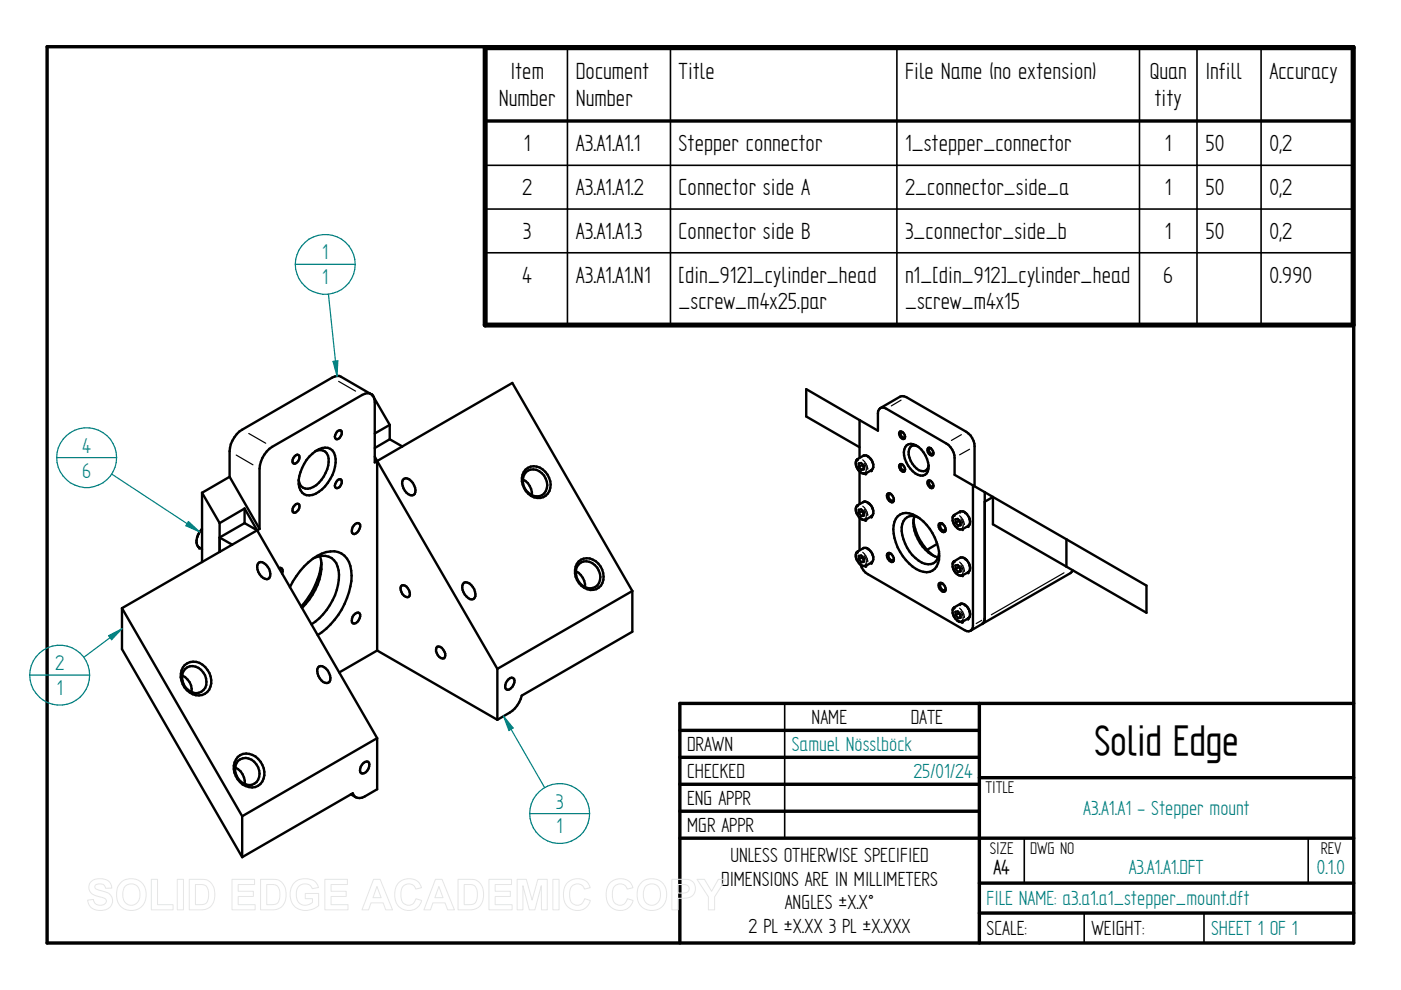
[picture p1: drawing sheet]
<svg xmlns="http://www.w3.org/2000/svg" width="297mm" height="210mm" viewBox="0 0 297 210" stroke-linecap="round" stroke-linejoin="round" font-family="sans-serif">
<path d="M10 9.9h277v190h-277zM144.1 154.9h63.5M207.6 149.1v50.8M287 149.1h-142.9v50.8M144.1 160.6h63.5M144.1 166.3h63.5M144.1 172h63.5M144.1 177.7h142.9M207.6 164.9h79.4M207.6 187.2h79.4M207.6 193.6h79.4" fill="none" stroke="#000" stroke-width=".72"/>
<path d="M166.4 149.1v28.6M217.2 177.8v9.4M277.4 177.8v9.4M229.9 193.6v6.3M255.3 193.6v6.3" fill="none" stroke="#000" stroke-width=".34"/>
<g fill="none" stroke="#000" stroke-width=".51">
<path d="M62.5 96.7l.5-.3 .3 .1a1.19 1.19 0 0 1-1.1 1.8 1.04 1.04 0 0 1 .3-1.6zM65.6 96.8a4.5 4.5 0 0 1 3.9-1.8 2.65 2.65 0 0 1 1.7 3.1 8.3 8.3 0 0 1-5 6.8 2.24 2.24 0 0 1-2.9-2.3 8.8 8.8 0 0 1 2.3-5.8zM66.8 95.7a1.94 1.94 0 0 1 2.3 .1 1.94 1.94 0 0 1 .6 2.2 6.7 6.7 0 0 1-3.9 5.5 1.8 1.8 0 0 1-2.5-1.7M71.5 91.5l.3-.2h.5a1.23 1.23 0 0 1-1.1 1.8 1.03 1.03 0 0 1 .3-1.6zM78.7 83.6l-6.4-3.7a1.88 1.88 0 0 0-1.9 .2l-19.1 11a5.9 5.9 0 0 0-2.6 4.6v5.4M78.9 83.7l.2 .2M79.2 84.2l3.4 5.9M79.5 96.8l.5 .9M80 97.7l-.5 .3v-12.7a1.63 1.63 0 0 0-.8-1.7 1.63 1.63 0 0 0-1.9 .1l-19.1 11a6.1 6.1 0 0 0-2.7 4.7v12.7M80 97.7v40.2M80 97.7l25.4 44.1M82.6 90.1l-3.1 1.8"/>
<path d="M82.6 90.1v3M82.6 93.1l-3.1 1.9M82.6 93.1l2.7 1.6M85.3 94.7l-5.3 3M85.3 94.7l23.3-13.5 25.5 44.1M111.4 99.6a3 3 0 0 1 4.7 1 3.2 3.2 0 0 1-.9 4.8 3.7 3.7 0 0 1-4.5-4.1l.1-.6zM42.3 116.1l.5 .4M42.8 104.5l3.8 6.4M42.8 112.2a3 3 0 0 0-.7 3.8l.1 .1M42.8 104.5v14.7M46.6 110.9v6.1M48.7 101.1l6.3 11"/>
<path d="M48.7 101.1l-5.9 3.4M51.9 107.8l-5.3 3.1M51.9 107.8l28.1 48.7M51.9 107.8v3.1M51.9 110.9l-5.3 3.1 2.6 1.5M51.9 110.9l2.6 1.5M54.5 112.4l-28.6 16.5M54.7 119.5a.86 .86 0 0 1 1.3-.1 2.64 2.64 0 0 1 1.1 3.1 1.34 1.34 0 0 1-2-.7 2.43 2.43 0 0 1-.4-2.3zM55 112.1l-.5 .3M62.5 107.1l.2-.2 .6-.1a1.21 1.21 0 0 1-1.1 1.9 1.04 1.04 0 0 1 .3-1.6zM66.5 118.3a3.4 3.4 0 0 1 5.3 2.6 12.9 12.9 0 0 1-5.8 11.5M67.9 117.9a11.4 11.4 0 0 1-3.1 10.2l-.8 .8"/>
<path d="M68.2 119.3a16.8 16.8 0 0 1-4.4 9.3M71.5 101.9l.3-.2 .5-.1a1.21 1.21 0 0 1-1.1 1.9 .8 .8 0 0 1 0-1.2zM75 111.4l.7-.5 .5 .1a1.67 1.67 0 0 1-1.1 2.2h-.3a1.25 1.25 0 0 1 .2-1.8zM85.4 101.7a1.04 1.04 0 0 1 1.8 .3 2.54 2.54 0 0 1 .7 2.7 1.34 1.34 0 0 1-2.1-.6 2.65 2.65 0 0 1-.4-2.4zM110.8 101.6a3.5 3.5 0 0 1 2 3.4M111.5 100.2a2.65 2.65 0 0 1 4.2 1.3 2.4 2.4 0 0 1 0 2.7 2.4 2.4 0 0 1-2.5 1 3.3 3.3 0 0 1-1.7-5zM122.7 119a3 3 0 0 1 4.6 1.1 3.2 3.2 0 0 1-.9 4.8 3.7 3.7 0 0 1-4.4-4.8zM122.7 119.6a2.68 2.68 0 0 1 4.3 1.4 2.38 2.38 0 0 1-.1 2.7 2.38 2.38 0 0 1-2.5 .9 3.3 3.3 0 0 1-1.7-5zM25.9 128.9v8.7l25.4 44.1M25.9 128.9l25.4 44.2M59.1 120.4h.4l.4 .4-.1 .8M61.5 124.5a14 14 0 0 1 7.6-7.4 4 4 0 0 1 5.4 3.9 14.8 14.8 0 0 1-3.6 10.4 13.8 13.8 0 0 1-3.6 3.3"/>
<path d="M75 130.4a.9 .9 0 0 1 1.2-.4 1.55 1.55 0 0 1-1.4 2.2 1.29 1.29 0 0 1 .2-1.8zM80 137.9l-8.1 4.7M80 137.9l25.4 14.7M85 124.3a.88 .88 0 0 1 1.5 .5 1.45 1.45 0 0 1 .1 1.8 1.72 1.72 0 0 1-1.6-2.3zM92.7 137.1a1.68 1.68 0 0 1 1.4 2.5 1.64 1.64 0 0 1-1.4-2.5zM98.2 123.8a1.34 1.34 0 0 1 2 .7 1.97 1.97 0 0 1 .2 2.5 1.91 1.91 0 0 1-2.1-1.4 1.93 1.93 0 0 1-.1-1.8zM122.1 121.1a3.5 3.5 0 0 1 1.9 3.4M134.1 125.3v8.6l-23.5 13.6a5.9 5.9 0 0 1-2.5 3.6l-2.7 1.5M134.1 125.3l-28.7 16.5M38.6 143.2a3.4 3.4 0 0 1 2 3.6M39.2 141a3.2 3.2 0 0 1 4.8 1 3.5 3.5 0 0 1-.6 5.1 3.6 3.6 0 0 1-4.9-2.8 3.5 3.5 0 0 1 .7-3.3zM39.2 141.9a2.7 2.7 0 0 1 4.3 1.3 2.54 2.54 0 0 1-1.4 3.7 3.2 3.2 0 0 1-3.1-1.6 3.2 3.2 0 0 1 .2-3.4z"/>
<path d="M67.6 141.3a2.09 2.09 0 0 1 2.4 1.9 1.14 1.14 0 0 1-.7 1.6 2.56 2.56 0 0 1-1.9-3.3zM80 156.5v10.8l-2.7 1.6a1.59 1.59 0 0 1-2.5-.7l-23.5 13.5M80 156.5l-28.7 16.6M105.4 141.8v10.8M107.8 144l.4-.2a.61 .61 0 0 1 .9 .5 1.97 1.97 0 0 1-1.4 2 1.11 1.11 0 0 1-.2-1.9zM49.9 162.7a3.6 3.6 0 0 1 2 3.5M50.4 160.5a3.2 3.2 0 0 1 4.8 1 3.5 3.5 0 0 1-.5 5.1 3.7 3.7 0 0 1-5-2.8 3.5 3.5 0 0 1 .7-3.3zM50.5 161.3a2.73 2.73 0 0 1 4.2 1.4 2.4 2.4 0 0 1 0 2.7 2.4 2.4 0 0 1-2.5 .9 3.3 3.3 0 0 1-1.7-5zM51.3 173.1v8.6M74.4 168.4l1 .6M77.1 161.8a.72 .72 0 0 1 1.1-.1 1.72 1.72 0 0 1-1.6 2.3 1.59 1.59 0 0 1 .5-2.2z"/>
</g>
<path d="M50.1 96.5l3.5 2.1M52.7 91.9l3.6 2.1M71.8 80.9l3.6 2M42.2 113.2l-.3 .7-.1 1.3" fill="none" stroke="#000" stroke-width=".25"/>
<g fill="#000">
<circle cx="78.9" cy="83.7" r=".25"/>
<circle cx="42.2" cy="116.1" r=".25"/>
<circle cx="42.8" cy="112.2" r=".25"/>
</g>
<path d="M69.6 62.4l1.9 17.3" fill="none" stroke="#008080" stroke-width=".25"/>
<path d="M70.6 76.6l1-.1-.1 3.2z" fill="#008080"/>
<path d="M62.6 56h12.7M62.6 56a6.4 6.4 0 0 0 6.4 6.4 6.4 6.4 0 0 0 6.3-6.4M75.3 56a6.4 6.4 0 0 0-6.3-6.3 6.4 6.4 0 0 0-6.4 6.3M70.6 76.6l1-.1-.1 3.2zM25.9 133.3l-8.1 6.1" fill="none" stroke="#008080" stroke-width=".25"/>
<path d="M23 134.8l2.9-1.5-2.2 2.3z" fill="#008080"/>
<path d="M23 134.8l2.9-1.5-2.2 2.3zM6.3 143.1a6.4 6.4 0 0 0 6.4 6.4 6.4 6.4 0 0 0 6.3-6.4M6.3 143.1h12.7M19 143.1a6.4 6.4 0 0 0-6.3-6.3 6.4 6.4 0 0 0-6.4 6.3M106.8 151.8l8.7 15.2" fill="none" stroke="#008080" stroke-width=".25"/>
<path d="M106.8 151.8l2 2.5-.9 .6z" fill="#008080"/>
<path d="M23.7 100.5l18.6 12.3M106.8 151.8l2 2.5-.9 .6zM112.3 172.5a6.4 6.4 0 0 1 6.4-6.4 6.4 6.4 0 0 1 6.3 6.4M112.3 172.5h12.7M125 172.5a6.4 6.4 0 0 1-6.3 6.3 6.4 6.4 0 0 1-6.4-6.3" fill="none" stroke="#008080" stroke-width=".25"/>
<path d="M40 110.6l2.3 2.2-2.9-1.3z" fill="#008080"/>
<path d="M12 97h12.7M12 97a6.4 6.4 0 0 1 6.4-6.3 6.4 6.4 0 0 1 6.3 6.3M12 97a6.4 6.4 0 0 0 6.4 6.4 6.4 6.4 0 0 0 6.3-6.4M40 110.6l2.3 2.2-2.9-1.3z" fill="none" stroke="#008080" stroke-width=".25"/>
<path d="M120.3 10.1v58.8M142.2 10.1v58.8M190.2 10.1v58.8M241.6 10.1v58.8M253.8 10.1v58.8M267.4 10.1v58.8M102.9 35.1h184M102.9 44.3h184M102.9 53.6h184" fill="none" stroke="#000" stroke-width=".34"/>
<path d="M102.9 25.7h184" fill="none" stroke="#000" stroke-width=".72"/>
<path d="M102.9 10.1h184v58.8h-184z" fill="none" stroke="#000" stroke-width="1.1"/>
<g fill="none" stroke="#000" stroke-width=".51">
<path d="M181.7 97.5a2.13 2.13 0 0 0 1.8 2.9M181.8 97.4h-.1M181.9 97.3l1.1-.7a1.83 1.83 0 0 1 2.1 1.8l.1 .7-.3 .5M182.1 99v-.7l.5-.1 .5 .6v.7l-.5 .1M182.1 99l.5 .6M182.2 89.1l-11.3-6.6v5.8l11.3 6.5M182.2 89.1v8M182.2 99.9v7M182.8 98.4v.2M182.8 98.6l.3 .3M182.8 98.6l-.7 .4M182.8 98.5l.3 .4"/>
<path d="M183.1 98.9v.1M183.1 99.4l-.5 .2M184.7 99.7l-1.1 .6M186.6 86.5l4.3-2.4 .8-.1 13.2 7.6a3.9 3.9 0 0 1 1.7 3v8.5M186.6 86.5l-.4 .7-.1 4.1-3.9-2.2M186.6 86.5l.8-.1 .5 .3 12.7 7.3a3.8 3.8 0 0 1 1.8 3.1v3.6l6.4 3.7M190.8 91.5a1.07 1.07 0 0 1 .9 1.5 1.01 1.01 0 0 1-.9-.5 1.01 1.01 0 0 1 0-1zM191.3 98.5h-.3a.79 .79 0 0 0 .1 .8 .79 .79 0 0 0 .7 .4l.1-.2M191.3 91.6h-.3a.75 .75 0 0 0 .1 .8 .75 .75 0 0 0 .7 .4l.1-.3M191.3 98.5l-.5-.1a1.05 1.05 0 0 0 .9 1.6l.2-.5M191.3 98.5l.6 1M192.2 94.4a2.42 2.42 0 0 1 3.1 .9 4.6 4.6 0 0 1 1.2 5.1 1.99 1.99 0 0 1-3-.5 4.8 4.8 0 0 1-1.6-5.1z"/>
<path d="M194.5 94.6a1.21 1.21 0 0 0-1.3 0 1.21 1.21 0 0 0-.5 1.2 4.4 4.4 0 0 0 2.6 4.1 1.18 1.18 0 0 0 1.6-1.2M197.4 95h-.3a.79 .79 0 0 0 0 .9 .79 .79 0 0 0 .7 .3l.1-.2M197.4 95h-.6a1.03 1.03 0 0 0 .9 1.5l.2-.5M197.4 95l.5 1M181.7 117.1a2.13 2.13 0 0 0 1.8 2.9M181.8 107.1a2.05 2.05 0 0 0 1 3.1h.7M181.8 117h-.1M181.9 116.9l1.1-.7a1.89 1.89 0 0 1 2.1 1.8l.1 .6-.3 .6M181.9 107.1l1.1-.6a1.7 1.7 0 0 1 2 1.2l.2 1.1-.3 .6M182.1 118.6v-.7l.5-.1 .5 .6v.7l-.5 .1M182.1 108.8v-.7l.5-.1 .5 .6v.7l-.5 .1M182.1 118.6l.5 .6"/>
<path d="M182.1 108.8l.5 .6M182.2 109.8v6.9M182.5 119.7a3.4 3.4 0 0 0 1.5 2.1l20.5 11.8 .9 .3 .4-.2M182.8 118.2v-.1l.3 .4M182.8 118.2l.3 .3M182.8 108.2v.2M182.8 118.2l-.7 .4M182.8 108.4l-.7 .4M182.8 108.3l.3 .4-.3-.3M183.1 118.5v.1M183.1 119l-.5 .2M183.1 109.1l-.5 .3"/>
<path d="M184.7 119.3l-1.1 .6M184.7 109.5l-1.1 .7M188.3 117.3a1.21 1.21 0 0 1 1 1.8 1.23 1.23 0 0 1-1-1.8zM188.3 104.6a1.21 1.21 0 0 1 1 1.9 1.23 1.23 0 0 1-1-1.9zM188.8 117.4l-.1-.1a.83 .83 0 0 0-.2 1.1 .83 .83 0 0 0 .9 .4l.1-.3M188.8 104.7h-.1a.83 .83 0 0 0-.2 1 .83 .83 0 0 0 .9 .4l.1-.2M190.3 109.5a3.1 3.1 0 0 1 4-.1 10.5 10.5 0 0 1 4.8 9.3 2.77 2.77 0 0 1-4.1 2.3 10.3 10.3 0 0 1-5.5-9.6l.1-.8zM193.7 110.3a11 11 0 0 0 4.3 7.6M193.9 109.4a7.5 7.5 0 0 0 2.4 7.2 5.4 5.4 0 0 0 2.6 1.6M194.7 109.7a2.3 2.3 0 0 0-2.4 0 2.3 2.3 0 0 0-1.1 2.1 8.4 8.4 0 0 0 4.9 7.7 2.22 2.22 0 0 0 3-2.2M197.4 102h-.3a.79 .79 0 0 0 0 .8 .79 .79 0 0 0 .7 .4l.1-.2M197.4 102l-.6-.1a1.05 1.05 0 0 0 .9 1.6l.2-.5"/>
<path d="M197.4 102l.4 .6 .1 .4M198.7 115.3l-2.1 1.3M199.2 111a1.21 1.21 0 0 1 1.1 1.8 1.21 1.21 0 0 1-1.1-1.8zM199.8 111h-.2a.83 .83 0 0 0-.2 1 .83 .83 0 0 0 1 .4l.1-.2M202.3 119a2.02 2.02 0 0 0 .6 2.8l.8 .3 .3-.1M202.3 109.2a2.15 2.15 0 0 0 .9 2.9l.8 .2M202.6 110.8l.6 .7M202.6 110.8v-.7l.5-.1 .5 .7 .1 .7-.5 .1M203.3 110.3v.1M203.3 110.4l-.7 .4M203.3 110.3l.3 .4-.3-.3M203.5 108.5l-1.1 .6"/>
<path d="M203.5 118.3l-1.1 .7M203.6 118.2a2.08 2.08 0 0 1 2.1 2.5l-.3 .5M203.6 108.5l.1-.1a2.09 2.09 0 0 1 1.9 1.7l.1 .9-.3 .4M203.7 111.2l-.5 .3M204.1 112.2h-.1M205.3 111.5l-1.2 .7M206.3 102.9v29.7l-.1 .5-.4 .6M208.8 104.4v26.7l-.3 .9-.3 .3M208.8 104.4l1.7 1M210.5 105.4l32.6 18.8v5.7l-32.6-18.7zM210.5 105.4l-1.7 1M226.1 114.3v5.8"/>
<path d="M199.2 123.6a1.21 1.21 0 0 1 1.1 1.8 1.21 1.21 0 0 1-1.1-1.8zM199.8 123.7h-.2a.83 .83 0 0 0-.2 1 .83 .83 0 0 0 1 .4l.1-.2M202.3 128.8a2.09 2.09 0 0 0 .9 2.9l.3 .2 .6-.1M202.6 130.4l.6 .7M202.6 120.6l.6 .7M202.6 130.4v-.7l.5-.1 .5 .7 .1 .7-.5 .1M202.6 120.6v-.7l.5-.1 .5 .6 .1 .8-.5 .1M203.3 120.1v.1M203.3 129.9v.1M203.3 130l-.7 .4M203.3 120.2l.3 .3M203.3 120.2l-.7 .4"/>
<path d="M203.3 129.9l.3 .4-.3-.3M203.3 120.1l.3 .4M203.5 128.1l-1.1 .6M203.6 120.5v.1M203.6 128.1l.1-.1a2.09 2.09 0 0 1 1.9 1.7l.1 .9-.3 .4M203.7 130.8l-.5 .3M203.7 121l-.5 .3M204 122h.1M205.3 131.1l-1.2 .7M205.3 121.3l-1.2 .7M208.2 132.3l-2.4 1.4M227.4 120.9l-.4 .6-18.8 10.8"/>
</g>
<g fill="none" stroke="#000" stroke-width=".25">
<path d="M181.6 99h.1M182.9 97.5a3.1 3.1 0 0 1 1.1 1.8M183.2 98.2a1.76 1.76 0 0 1 .3 2 1.12 1.12 0 0 1-1.6-.8l-.3-.4M184 99.3h.1M184.1 96.9h.1M184.1 96.9a2.6 2.6 0 0 1 1 1.7M191 84.8l-2 1.3M203.8 92.2l-2.1 1.2M205.6 95.2l-2.1 1.2M181.6 118.6h.1M181.6 108.8h.1M182.9 117.1a3.1 3.1 0 0 1 1.1 1.8"/>
<path d="M182.9 107.3a3.2 3.2 0 0 1 1.1 1.8M183.2 117.8a1.76 1.76 0 0 1 .3 2 1.12 1.12 0 0 1-1.6-.8l-.3-.4M183.2 108a1.45 1.45 0 0 1 .1 2.1 1.65 1.65 0 0 1-1.7-1.3M184 118.9h.1M184 109.1h.1M184.1 116.5h.1M184.1 106.7h.1M184.1 116.5a2.6 2.6 0 0 1 1 1.7M184.1 106.7a2.63 2.63 0 0 1 1 1.7M202.2 110.8h.1M203.5 119.2a2.6 2.6 0 0 1 1 1.7M203.5 109.3a2.79 2.79 0 0 1 1 1.9"/>
<path d="M203.7 119.8a1.32 1.32 0 0 1 0 2.1 1.52 1.52 0 0 1-1.5-1.2M203.7 110a1.36 1.36 0 0 1 0 2.1 1.66 1.66 0 0 1-1.5-1.3M204.6 118.5h.1M204.6 108.7h.1M204.6 118.5a3.2 3.2 0 0 1 1 1.8M204.6 108.7a2.88 2.88 0 0 1 1 1.8M202.2 130.4h.1M202.2 120.6h.1M203.5 128.9a2.87 2.87 0 0 1 1 1.8M203.7 129.6a1.36 1.36 0 0 1 0 2.1 1.66 1.66 0 0 1-1.5-1.3M204.5 130.7h.1M204.5 120.9h.1"/>
<path d="M204.6 128.3h.1M204.6 128.3a2.88 2.88 0 0 1 1 1.8M208.1 131.5l-1.1 .7M225.6 121.5l-15.4 8.8"/>
</g>
<g fill="#000">
<circle cx="181.7" cy="97.4" r=".25"/>
<circle cx="181.9" cy="97.3" r=".25"/>
<circle cx="184.7" cy="99.7" r=".25"/>
<circle cx="184.8" cy="99.7" r=".25"/>
<circle cx="184.8" cy="99.6" r=".25"/>
<circle cx="181.7" cy="117" r=".25"/>
<circle cx="181.9" cy="107.1" r=".25"/>
<circle cx="181.9" cy="116.9" r=".25"/>
<circle cx="183.1" cy="108.7" r=".25"/>
<circle cx="183.5" cy="110.2" r=".25"/>
<circle cx="183.5" cy="100.4" r=".25"/>
<circle cx="183.5" cy="120" r=".25"/>
<circle cx="183.6" cy="110.2" r=".25"/>
<circle cx="183.6" cy="100.3" r=".25"/>
<circle cx="183.6" cy="119.9" r=".25"/>
<circle cx="184.7" cy="119.3" r=".25"/>
<circle cx="184.7" cy="109.5" r=".25"/>
<circle cx="184.8" cy="109.5" r=".25"/>
<circle cx="184.8" cy="119.3" r=".25"/>
<circle cx="184.8" cy="109.4" r=".25"/>
<circle cx="184.8" cy="119.2" r=".25"/>
<circle cx="202.3" cy="119" r=".25"/>
<circle cx="202.3" cy="109.2" r=".25"/>
<circle cx="203.6" cy="110.7" r=".25"/>
<circle cx="203.6" cy="108.5" r=".25"/>
<circle cx="204.1" cy="112.2" r=".25"/>
<circle cx="205.3" cy="111.5" r=".25"/>
<circle cx="202.3" cy="128.8" r=".25"/>
<circle cx="203.6" cy="130.3" r=".25"/>
<circle cx="203.6" cy="128.1" r=".25"/>
<circle cx="204" cy="131.8" r=".25"/>
<circle cx="204.1" cy="122" r=".25"/>
<circle cx="204.1" cy="131.8" r=".25"/>
<circle cx="205.3" cy="121.3" r=".25"/>
<circle cx="205.3" cy="131.1" r=".25"/>
</g>
<g fill="none" stroke="#e6e6e6" stroke-width=".21">
<path d="M19.3 187a3.1 3.1 0 0 1 4 .1l.4 1.2h-1.3a1.28 1.28 0 0 0-1-.9 1.28 1.28 0 0 0-1.3 .5v.3a5.6 5.6 0 0 0 2.5 1 1.98 1.98 0 0 1 1.2 2.3 1.98 1.98 0 0 1-2.2 1.5 2.48 2.48 0 0 1-3-2.2l1.2-.1a1.44 1.44 0 0 0 1.3 1.2 1.44 1.44 0 0 0 1.5-.8 1.18 1.18 0 0 0-1.4-.9 2.36 2.36 0 0 1-2.4-2.1l.1-.6zM25.8 187a3.3 3.3 0 0 1 3.9-.1 3.3 3.3 0 0 1 1.2 3.7 3.2 3.2 0 0 1-3.8 2.4 3.2 3.2 0 0 1-2.4-3.8 3 3 0 0 1 1.1-2.2zM26.5 188a1.87 1.87 0 0 1 2.2-.4 1.87 1.87 0 0 1 1 2.1 1.87 1.87 0 0 1-1.8 2.2 1.87 1.87 0 0 1-1.9-2.2l.1-.9zM32.1 186.4h1.3v5.4h3.3v1.1h-4.6zM37.6 186.4h1.3v6.5h-1.3zM40.1 186.4h2.4a2.79 2.79 0 0 1 3 3.3 2.79 2.79 0 0 1-2.9 3.2h-2.5zM41.4 187.5a2.64 2.64 0 0 1 2.5 .6 3.3 3.3 0 0 1-.3 3.5l-.8 .2h-1.4zM49.2 186.4h4.8v1.1h-3.5v1.5h3.2v1.1h-3.2v1.7h3.6v1.1h-4.9zM55.2 186.4h2.4a2.79 2.79 0 0 1 3.1 3.3 2.79 2.79 0 0 1-3 3.2h-2.5zM56.6 187.5a2.64 2.64 0 0 1 2.4 .6 3.3 3.3 0 0 1-.3 3.5l-.8 .2h-1.3zM62.3 187.2a3.6 3.6 0 0 1 4.6-.1l.6 1.1-1.3 .2a1.8 1.8 0 0 0-2.2-.9 1.8 1.8 0 0 0-1.2 2.1 2.01 2.01 0 0 0 1.1 2.2 2.01 2.01 0 0 0 2.3-.5v-.8h-1.5v-1.1h2.9v2.6a3.8 3.8 0 0 1-5.5-.2 4 4 0 0 1 .2-4.6zM68.9 186.4h4.8v1.1h-3.5v1.5h3.2v1.1h-3.2v1.7h3.6v1.1h-4.9z"/>
<path d="M79.2 186.4h1.4l2.6 6.5h-1.4l-.6-1.5h-2.5l-.6 1.5h-1.4zM79.9 188l.9 2.3h-1.7zM84.5 187.2a2.87 2.87 0 0 1 4.9 1l-1.3 .3a1.6 1.6 0 0 0-1.8-1.1 1.6 1.6 0 0 0-1.3 1.8 2.19 2.19 0 0 0 1.3 2.7 1.55 1.55 0 0 0 1.9-1.4l1.2 .4a2.93 2.93 0 0 1-3.4 2.1 2.93 2.93 0 0 1-2.3-3.3v-.6a3.2 3.2 0 0 1 .8-1.9zM92.3 186.4h1.4l2.6 6.5h-1.4l-.5-1.5h-2.6l-.5 1.5h-1.4zM93 188l.9 2.3h-1.7zM97.1 186.4h2.4a2.79 2.79 0 0 1 3 3.3 2.79 2.79 0 0 1-2.9 3.2h-2.5zM98.4 187.5a2.64 2.64 0 0 1 2.4 .6 3.3 3.3 0 0 1-.2 3.5l-.9 .2h-1.3zM103.7 186.4h4.8v1.1h-3.5v1.5h3.2v1.1h-3.2v1.7h3.6v1.1h-4.9zM109.6 186.4h2l1.2 4.4 1.2-4.4h2v6.5h-1.2v-5.1l-1.4 5.1h-1.2l-1.3-5.1v5.1h-1.3zM117.2 186.4h1.3v6.5h-1.3zM120.3 187.2a2.87 2.87 0 0 1 4.8 1l-1.2 .3a1.6 1.6 0 0 0-1.9-1.1 1.6 1.6 0 0 0-1.2 1.8 2.19 2.19 0 0 0 1.3 2.7 1.55 1.55 0 0 0 1.8-1.4l1.3 .4a2.93 2.93 0 0 1-3.5 2.1 2.93 2.93 0 0 1-2.2-3.3v-.6a3.2 3.2 0 0 1 .8-1.9zM129.3 187.2a2.87 2.87 0 0 1 4.9 1l-1.2 .3a1.6 1.6 0 0 0-1.9-1.1 1.6 1.6 0 0 0-1.3 1.8 2.19 2.19 0 0 0 1.3 2.7 1.55 1.55 0 0 0 1.9-1.4l1.2 .4a2.93 2.93 0 0 1-3.4 2.1 2.93 2.93 0 0 1-2.3-3.3l.1-.6a3.2 3.2 0 0 1 .7-1.9z"/>
<path d="M136.2 187a3.3 3.3 0 0 1 3.9-.1 3.3 3.3 0 0 1 1.1 3.7 3.2 3.2 0 0 1-3.7 2.4 3.2 3.2 0 0 1-2.4-3.8 3 3 0 0 1 1.1-2.2zM136.9 188a1.87 1.87 0 0 1 2.2-.4 1.87 1.87 0 0 1 .9 2.1 1.87 1.87 0 0 1-1.8 2.2 1.87 1.87 0 0 1-1.8-2.2l.1-.9zM142.4 186.4h2.1a2.5 2.5 0 0 1 2.7 1 2.08 2.08 0 0 1-.1 2.2 2.08 2.08 0 0 1-2.1 .8l-1.2 .1v2.4h-1.4zM143.8 187.5h.6a1.28 1.28 0 0 1 1.7 .9 1.22 1.22 0 0 1-1.6 1h-.7zM147.8 186.4h1.5l1.6 2.6 1.4-2.6h1.6l-2.4 3.8v2.7h-1.3v-2.7z"/>
</g>
<text font-size="10.1" x="232" y="160.1">Solid Edge</text>
<g font-size="5.6">
<text x="108.2" y="16.8">Item</text>
<text x="122.1" y="16.8">Document</text>
<text x="143.9" y="16.8">Title</text>
<text x="191.9" y="16.8">File Name (no extension)</text>
<text x="243.8" y="16.8">Quan</text>
<text x="255.6" y="16.8">Infill</text>
<text x="269.2" y="16.8">Accuracy</text>
<text x="105.7" y="22.5">Number</text>
<text x="122.1" y="22.5">Number</text>
<text x="244.8" y="22.5">tity</text>
<text x="111" y="32.1">1</text>
<text x="122.1" y="32.1">A3.A1.A1.1</text>
<text x="143.9" y="32.1">Stepper connector</text>
<text x="191.9" y="32.1">1_stepper_connector</text>
<text x="247" y="32.1">1</text>
<text x="255.6" y="32.1">50</text>
<text x="269.2" y="32.1">0,2</text>
<text x="110.7" y="41.4">2</text>
<text x="122.1" y="41.4">A3.A1.A1.2</text>
<text x="143.9" y="41.4">Connector side A</text>
<text x="191.9" y="41.4">2_connector_side_a</text>
<text x="247" y="41.4">1</text>
<text x="255.6" y="41.4">50</text>
<text x="269.2" y="41.4">0,2</text>
<text x="110.9" y="50.6">3</text>
<text x="122.1" y="50.6">A3.A1.A1.3</text>
<text x="143.9" y="50.6">Connector side B</text>
<text x="191.9" y="50.6">3_connector_side_b</text>
<text x="247" y="50.6">1</text>
<text x="255.6" y="50.6">50</text>
<text x="269.2" y="50.6">0,2</text>
<text x="110.7" y="59.9">4</text>
<text x="122.1" y="59.9">A3.A1.A1.N1</text>
<text x="143.9" y="59.9">[din_912]_cylinder_head</text>
<text x="191.9" y="59.9">n1_[din_912]_cylinder_head</text>
<text x="246.6" y="59.9">6</text>
<text x="269.2" y="59.9">0.990</text>
<text x="143.9" y="65.6">_screw_m4x25.par</text>
<text x="191.9" y="65.6">_screw_m4x15</text>
</g>
<g font-size="5.1" fill="#008080">
<text x="68.3" y="55">1</text>
<text x="68.3" y="60.3">1</text>
<text x="17.4" y="96">4</text>
<text x="17.4" y="101.3">6</text>
<text x="11.7" y="142.1">2</text>
<text x="12" y="147.4">1</text>
<text x="117.9" y="171.4">3</text>
<text x="118" y="176.7">1</text>
</g>
<g font-size="4.9">
<text x="172.1" y="153.5">NAME</text>
<text x="193.1" y="153.5">DATE</text>
<text x="145.7" y="159.2">DRAWN</text>
<text x="145.7" y="164.9">CHECKED</text>
<text x="145.7" y="170.6">ENG APPR</text>
<text x="145.7" y="176.3">MGR APPR</text>
<text x="154.9" y="182.8">UNLESS OTHERWISE SPECIFIED</text>
<text x="152.9" y="187.8">DIMENSIONS ARE IN MILLIMETERS</text>
<text x="158.7" y="197.7">2 PL ±X.XX 3 PL ±X.XXX</text>
<text x="166.4" y="192.8">ANGLES ±X.X°</text>
<text x="209.2" y="198.2">SCALE:</text>
<text x="231.4" y="198.2">WEIGHT:</text>
</g>
<g font-size="4.9" fill="#008080">
<text x="167.9" y="159.2">Samuel Nösslböck</text>
<text x="193.7" y="164.9">25/01/24</text>
<text x="229.7" y="172.8">A3.A1.A1 - Stepper mount</text>
<text x="239.3" y="185.3">A3.A1.A1.DFT</text>
<text x="279.2" y="185.3">0.1.0</text>
<text x="209.2" y="191.9">FILE NAME: a3.a1.a1_stepper_mount.dft</text>
<text x="256.8" y="198.3">SHEET 1 OF 1</text>
</g>
<text font-size="4.8" x="210.6" y="185.2">A4</text>
<g font-size="4.1">
<text x="208.9" y="168.1">TITLE</text>
<text x="209.8" y="181">SIZE</text>
<text x="218.4" y="181">DWG NO</text>
<text x="280" y="181">REV</text>
</g>
</svg>
